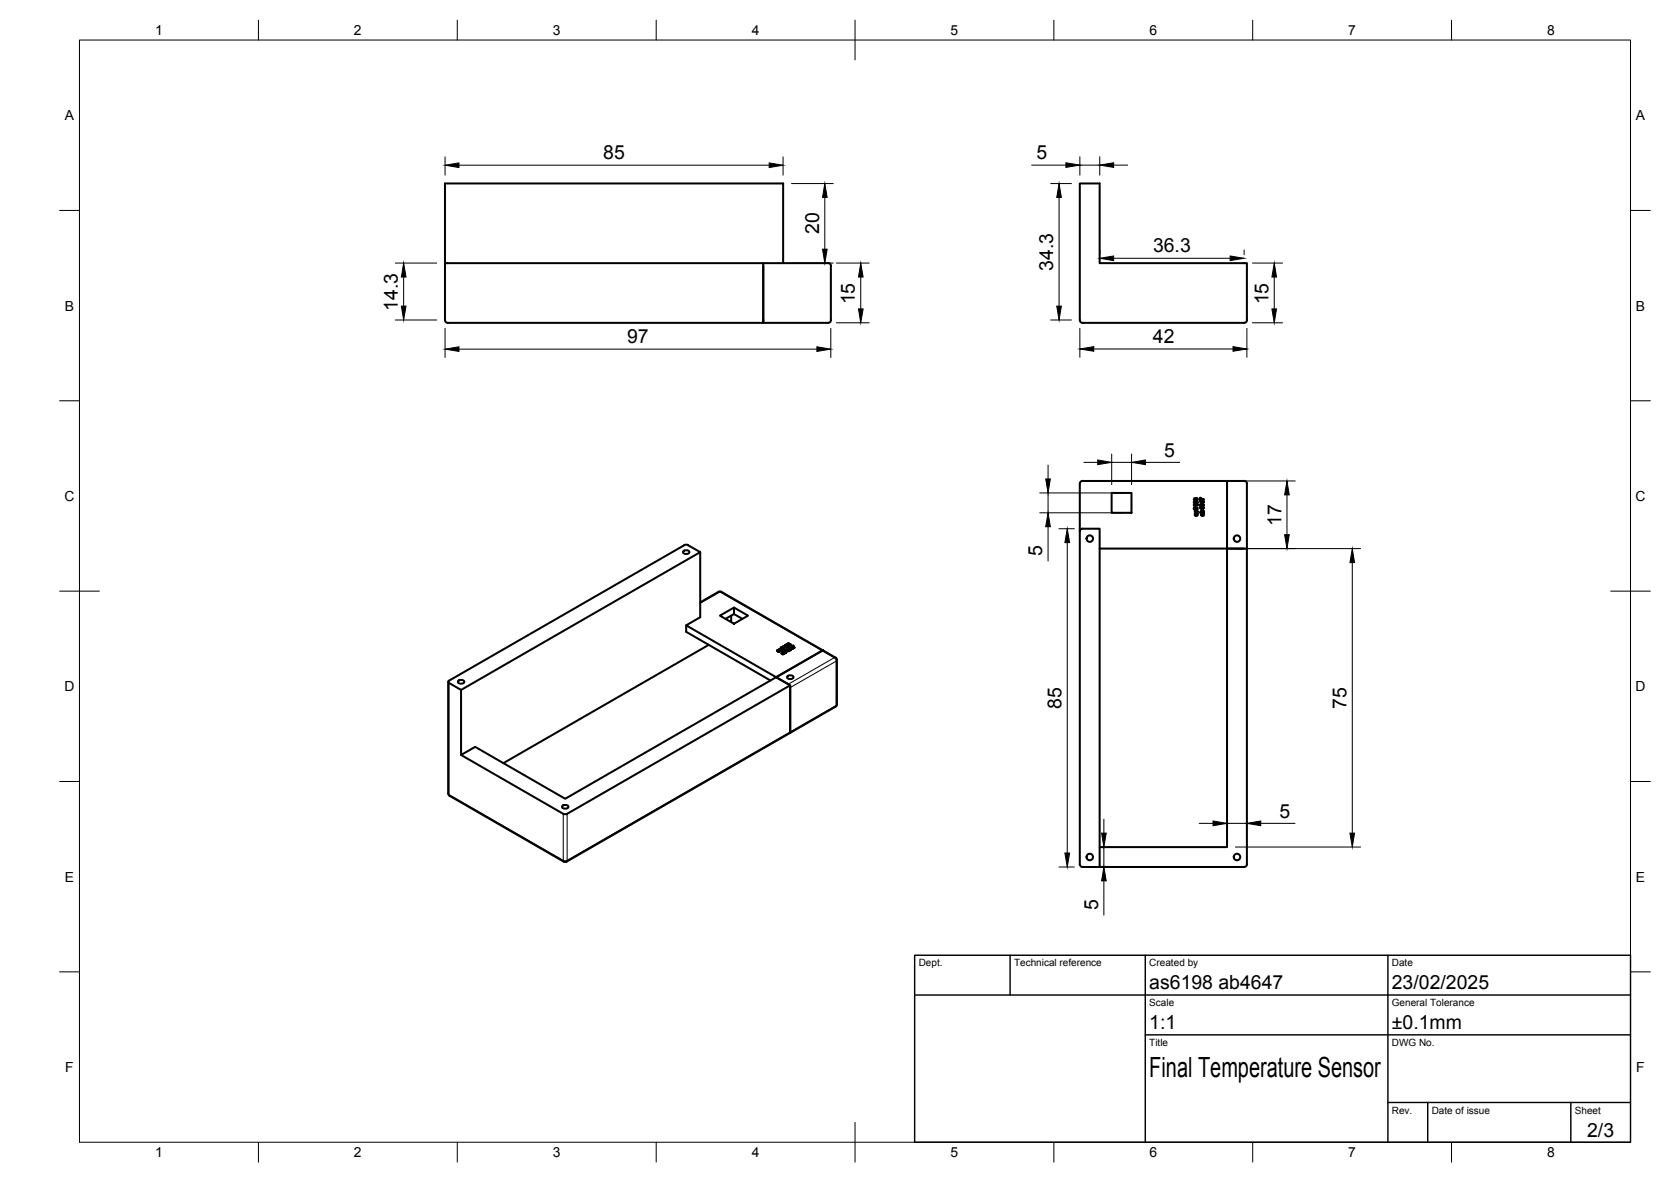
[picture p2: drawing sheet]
<svg xmlns="http://www.w3.org/2000/svg" width="420mm" height="297mm" viewBox="0 0 420 297" stroke-linecap="round" stroke-linejoin="round" font-family="sans-serif">
<!-- layer: Visible -->
<g fill="none" stroke="#000" stroke-width=".51">
<path d="M111.9 66.1h80v15h-79.3a.71 .71 0 0 1-.7-.7zM111.9 66.1v-20h85v20M191.9 66.8v13.6M191.9 66.1h16.3M208.2 66.1a.71 .71 0 0 1 .7 .7M208.9 66.8v13.6M191.9 80.4v.7h16.3M208.9 80.4a.71 .71 0 0 1-.7 .7M312.8 81.1h-40.6a.71 .71 0 0 1-.7-.7v-34.3h5v20h37v14.3a.67 .67 0 0 1-.7 .7M171.8 138.6a.84 .84 0 0 1 .9-.4 .84 .84 0 0 1 .6 .7 .84 .84 0 0 1-.9 .4 .84 .84 0 0 1-.6-.7zM172 137h1M172 137l-59.1 34-.2 .4 3.2 2 60.2-34.6-3.1-1.8"/>
<path d="M176.1 138.8v16.3l-3.6 2 22.7 13.1 11.5-6.7-11.5 6.7 3 1.7M272.2 120.9h36.3v17h-32M272.2 132.8a.71 .71 0 0 0-.7 .8M272.2 120.8a.71 .71 0 0 0-.7 .8v95.6a.71 .71 0 0 0 .7 .7h4.3v-85h-4.3M279.5 123.9h5v5h-5zM300.1 126.9h1.1v.1h-.8l.1 .3h-.1zM300.2 127.6l.2-.1a.29 .29 0 0 0-.1 .4 .29 .29 0 0 0 .3 .1 .31 .31 0 0 1 0-.4 .31 .31 0 0 1 .5 0 .31 .31 0 0 1 0 .4 .48 .48 0 0 1-.7 .2 .48 .48 0 0 1-.2-.6zM300.2 125.3h.4a.29 .29 0 0 1 .5-.1 .29 .29 0 0 1 0 .5 .29 .29 0 0 1-.5-.1 .26 .26 0 0 1-.4 .1 .26 .26 0 0 1 0-.4zM300.3 126h.1a.44 .44 0 0 1 .6-.1 .44 .44 0 0 1 0 .6l.1-.3-.4-.1a.32 .32 0 0 1 0 .4 .32 .32 0 0 1-.5 0 .32 .32 0 0 1 .1-.5zM300.5 129h.6v.6l-.3-.1-.1-.4-.2 .2 .1 .3-.1-.1zM300.5 128.3h.1v.4l.2-.4a.29 .29 0 0 1 .4 .2 .29 .29 0 0 1-.3 .3l.1-.4-.4 .4-.2-.1zM300.8 129.1l.2 .1v.3z"/>
<path d="M301.7 127.6l.8-.2 .2 .3h-.2l-.2 .4zM301.7 126l.8-.1 .2 .2h-.2l-.1 .5zM301.8 125.1l.9 .5-.8-.3-.2 .4zM301.8 126.8l.2-.1a.28 .28 0 0 0-.2 .3 .28 .28 0 0 0 .4 .2 .31 .31 0 0 1 .1-.5 .31 .31 0 0 1 .4 .2 .31 .31 0 0 1-.2 .4l-.7-.1zM301.9 127.7h.5l-.1 .3zM301.9 126.1h.5v.3zM302 129.1l.7-.1v.4a.22 .22 0 0 1-.2 .2 .22 .22 0 0 1-.2-.2l-.2-.2 .1 .3-.2 .1zM302.1 128.3a.34 .34 0 0 1 .4-.1 .34 .34 0 0 1 .1 .5l.1 .1h-1l.3-.1zM302.3 129.1l.3 .1v.3zM312.8 120.9h-4.3v17h4.3M312.8 120.8a.71 .71 0 0 1 .7 .8v16.3M172.5 157.1v1.7l21.2 12.2"/>
<path d="M176.1 151.4l4.6-2.7h.7l25.7 14.8M181 154.7l3.6-2 3.5 2-3.5 2zM182.4 155.5l2.2-1.2 2.1 1.2M183.9 154.7v1.6M184.6 152.7v1.6M112.7 171.4v28l.3 .6M115.2 171.2a.84 .84 0 0 1 .9-.4 .84 .84 0 0 1 .6 .7 .84 .84 0 0 1-.9 .4 .84 .84 0 0 1-.6-.7zM115.9 173.4v16.3l25.7 14.8M178.2 162.1l-51.6 29.7M195.4 163.5v.1l.2-.2 .2 .1M195.5 163.4l-.1 .2M195.6 163.3l-.1 .3"/>
<path d="M195.6 163.6h.1M195.7 163.3l-.1 .1M195.8 163.7l-.1 .1M195.8 163.3l-.1 .1M195.9 163.2h.6v.2M195.9 163.7l-.1 .1M196 163.6v.1l-.1-.2-.2 .2M196 163.6l-.1 .2M196 163.1l-.1 .2v-.2M196.1 163l-.1 .2M196.2 163.6l-.6 .1M196.2 163.5l-.4-.2-.2 .4"/>
<path d="M196.2 163.1h.2l-.3 .1M196.2 163l-.1 .1M196.2 163.4l.2 .1M196.4 163.4h-.2M196.4 162.7a.41 .41 0 0 0 .3 .4 .41 .41 0 0 0 .5-.2v.1M196.4 162.8l.2 .2M196.4 163.2l-.3 .1M196.5 163.4l-.1 .1M196.5 164.1v.1l.3-.2 .1 .2M196.5 163.1l-.1 .1M196.6 162.7h-.2v.2M196.6 162.6l.2 .1-.4 .2"/>
<path d="M196.6 164.1v.1M196.6 163.2h-.1M196.6 164l-.1 .2M196.6 162.8v.3v-.2M196.7 163.3l-.3 .2M196.7 163.2l-.1 .2M196.7 164.2v.1M196.7 164l-.1 .1M196.8 164.3v.1M196.8 163.9l-.1 .1M196.8 163.1h-.1M196.8 163.8h.3"/>
<path d="M196.8 163.7l.7 .3M196.8 162.8h-.2l.1 .2M196.9 164h-.1M196.9 164.3l-.1 .1M196.9 163.1h-.1M197 162.3v.3zM197 164.3l-.1 .1M197 162.3l.7 .4-.6-.3-.1 .2M197 163.1h-.1M197.1 163l-.1 .1M197.1 162.8h-.3M197.1 164.2v.1l-.1-.2-.2 .3"/>
<path d="M197.1 164.3l-.1 .1M197.2 164a.25 .25 0 0 1 .2-.3 .25 .25 0 0 1 .3 .2v.1M197.2 163.7l-.1 .2M197.2 162.9l-.1-.1v.3l-.2-.3-.2 .1-.1 .2M197.3 164.2h.1M197.3 164.2l-.4-.2-.2 .4M197.3 164.2l-.3 .2-.3-.1M197.3 163.9l-.1 .1M197.3 163.7l-.1 .3M197.4 163.6l-.1 .1M197.4 164h-.1M197.5 162.1a.27 .27 0 0 0 .2 .3 .27 .27 0 0 0 .3-.2h.2"/>
<path d="M197.5 162.2l.2-.1 .2 .1M197.5 163.7h-.1M197.6 162.3h-.1M197.6 163.8l.2 .1-.4 .2 .2-.1M197.6 163.7l-.1 .1M197.6 162l-.1 .3M197.7 163.2v.5l.7-.1h-.2M197.7 163.9l-.1 .1M197.7 163.7v-.3l.1 .4M197.7 163.4l.3 .2M197.7 162.3l-.1 .1M197.8 162.1h.2"/>
<path d="M197.8 162l-.2 .1M197.9 162.3l-.2 .1M197.9 162.4l.1 .1M197.9 162.3v-.1v.2M197.9 170a.84 .84 0 0 1 .9-.3 .84 .84 0 0 1 .7 .7 .84 .84 0 0 1-.9 .3 .84 .84 0 0 1-.7-.7zM198 162.2l.1 .3M198 162.5h-.1M198 161.7v.2l.2 .1v.1M198 163.5l-.2 .1M198 161.8l.1 .1M198.1 163a.41 .41 0 0 0 .3 .4 .41 .41 0 0 0 .5-.2v.1M198.1 163.5l-.4-.3v.3"/>
<path d="M198.1 162.4l-.1 .1M198.2 161.9l-.1 .1M198.2 163.5h.1M198.2 163.4l-.1 .2M198.2 161.7h-.2v.3l.2-.3 .3 .2M198.2 162.4v-.2l-.2 .3M198.2 162l.1 .2a.27 .27 0 0 0 .3 0 .27 .27 0 0 0 .2-.3v.2M198.2 163.3h-.1M198.3 163h-.2v.2v-.1M198.3 162.9h.2l-.4 .3M198.3 161.9l-.1 .1M198.3 162l.1 .1"/>
<path d="M198.3 163.1v.3v-.2M198.4 161.8l-.1 .4 .2-.3 .2 .3M198.4 161.7h-.2M198.5 162.1l-.1 .1M198.5 163.4h-.1M198.5 163.1h-.2l.1 .2M198.6 162.1l-.1 .1M198.6 161.8l-.1 .1M198.6 163.4h-.1M198.7 162.1l-.1 .1M198.7 172.2v11.7l-.1 .3M198.7 163.4h-.1"/>
<path d="M198.7 162v.2M198.8 161.9h-.2M198.8 162.6v.5l.7-.1h-.2M198.8 163.3l-.1 .1M198.8 163.1h-.3M198.8 163.1v-.4l.1 .4M198.8 162.7l.3 .3M198.9 163.2l-.1 .2-.2-.3-.2 .1-.1 .2M199.1 162.9l-.2 .1M199.2 162.8l-.4-.2v.3M199.3 162.9h.1M199.3 162.8l-.1 .1"/>
<path d="M199.4 162.2l-.4 .3 .4-.2 .4 .5-.1-.1v.1M199.5 162.3l-.1 .2M199.5 162.7v-.3l.2 .3M199.5 162.4v-.1v.3M207.1 163.5l3 1.7 .3 .4v11.6l-.3 .4-11.5 6.6M207.1 163.5h-.4M113.1 200l28.7 16.5h.7M115.9 189.7l3.6-2 22.6 13 53.1-30.5 3.5 2-56.1 32.3M198.6 184.2l-56.1 32.3M141.4 202.6a.84 .84 0 0 1 .8-.4 .84 .84 0 0 1 .7 .7 .84 .84 0 0 1-.9 .4 .84 .84 0 0 1-.6-.7zM141.6 204.5h1M276.5 212.9h32v-75h5v79.3a.71 .71 0 0 1-.7 .7"/>
<path d="M276.5 217.9h36.3"/>
<circle cx="274" cy="135.4" r=".81"/>
<circle cx="300.4" cy="125.5" r=".17"/>
<circle cx="300.5" cy="126.3" r=".21"/>
<circle cx="300.8" cy="127.8" r=".21"/>
<circle cx="300.9" cy="125.5" r=".21"/>
<circle cx="302.4" cy="128.5" r=".24"/>
<circle cx="302.4" cy="127" r=".22"/>
<circle cx="311" cy="135.4" r=".81"/>
<circle cx="274" cy="215.4" r=".81"/>
<circle cx="311" cy="215.4" r=".81"/>
</g>
<!-- layer: Visible Narrow -->
<g fill="none" stroke="#000" stroke-width=".25">
<path d="M176.1 151.6l4.9-2.8 28.7 16.5-11.5 6.6M180.7 148.7h.7M112.9 171.6v28.1l28.7 16.5M195.7 163.5v.3M195.9 163.4v.1M196 163.4v.3M196.2 163.2v.1M196.8 164.2v.2M197 164v.1M197.1 164.1v.2M198.7 172.8l11.5-6.6v11.1l-67.6 38.9M210.1 165.2l-.3 .1 .5 .9 .2-.3"/>
<path d="M210.5 177l-.4 .6M112.7 199.4l.2 .3M112.9 199.7l.1 .3M141.6 216.2l.2 .3M141.6 216.2h1M141.6 204.5v11.7M142.6 204.5v11.7M142.6 216.2l-.1 .3"/>
</g>
<!-- layer: BORDER -->
<g fill="none" stroke="#000" stroke-width=".25">
<path d="M20 10.1h390v276.9h-390zM65 5.1v5M115 5.1v5M165 5.1v5M215 5.1v10M265 5.1v5M315 5.1v5M365 5.1v5M15 52.9h5M410 52.9h5M15 100.7h5M410 100.7h5"/>
<path d="M15 148.6h10M405 148.6h10M15 196.4h5M410 196.4h5M15 244.2h5M410 244.2h5M65 287v5M115 287v5M165 287v5M215 282.1v9.9M265 287v5M315 287v5"/>
<path d="M365 287v5"/>
</g>
<!-- layer: FD_Dimensions -->
<g fill="none" stroke="#000" stroke-width=".25">
<path d="M111.9 39.4v4.6M196.9 39.4v4.6M271.5 39.4v4.6M276.5 39.4v4.6M115.4 41.5h78M199 46.1h10.5M207.4 49.6v13M259.4 41.5h8.6M264.2 46.1h5.2M266.3 49.6v27.3M271.5 41.5h5M280 41.5h3.5"/>
<path d="M99.4 66.1h10.4M101.5 69.6v7.3M199 66.1h10.5M210.3 66.1h8.2M216.4 69.6v8M276.5 62.8v1.2M280 64.9h29.3M312.8 62.8v1.2M314.9 66.1h7.6M320.4 69.6v8M99.4 80.4h10.4M111.9 82.5v7.3"/>
<path d="M115.4 87.7h90M208.9 82.5v7.3M210.3 81.1h8.2M264.2 80.4h5.2M271.5 82.5v7.3M275 87.7h35M313.5 82.5v7.3M314.9 81.1h7.6M263.5 116.9v3.5M272.5 116.2h3.5M279.5 114.1v7.7M279.5 116.2h5"/>
<path d="M284.5 114.1v7.7M288 116.2h8.6M261.4 123.9h21M261.4 128.9h21M263.5 123.9v5M263.5 132.4v8.6M266.3 132.9h3.8M268.4 136.4v78M310.6 137.9h31.5M310.6 120.9h15.1M323.6 124.4v10M340 141.4v68"/>
<path d="M266.3 217.9h3.8M277.6 205.9v3.5M277.6 212.9v5M278.6 217.9h1.1M278.6 212.9h1.1M301.5 206.9h3.5M308.5 206.9h5M310.6 212.9h31.5M317 206.9h8.6M277.6 221.4v8.6"/>
</g>
<g fill="#000" stroke="#000" stroke-width=".25">
<path d="M111.9 41.5l3.5-.6v1.2zM193.4 40.9l3.5 .6-3.5 .6zM207.4 46.1l.6 3.5h-1.2zM266.3 46.1l.6 3.5h-1.2zM268 40.9l3.5 .6-3.5 .6zM276.5 41.5l3.5-.6v1.2zM101.5 66.1l.6 3.5h-1.2zM100.9 76.9h1.2l-.6 3.5zM206.8 62.6h1.2l-.6 3.5zM215.9 77.6h1.1l-.6 3.5zM216.4 66.1l.6 3.5h-1.1zM265.7 76.9h1.2l-.6 3.5z"/>
<path d="M276.5 64.9l3.5-.6v1.2zM309.3 64.3l3.5 .6-3.5 .6zM319.8 77.6h1.2l-.6 3.5zM320.4 66.1l.6 3.5h-1.2zM111.9 87.7l3.5-.5v1.1zM205.4 87.2l3.5 .5-3.5 .6zM271.5 87.7l3.5-.6v1.2zM310 87.1l3.5 .6-3.5 .6zM276 115.6l3.5 .6-3.5 .6zM284.5 116.2l3.5-.6v1.2zM262.9 120.4h1.2l-.6 3.5zM263.5 128.9l.6 3.5h-1.2z"/>
<path d="M268.4 132.9l.5 3.5h-1.1zM323 134.4h1.2l-.6 3.5zM323.6 120.9l.6 3.5h-1.2zM340 137.9l.6 3.5h-1.2zM267.8 214.4h1.1l-.5 3.5zM277 209.4h1.2l-.6 3.5zM305 206.3l3.5 .6-3.5 .6zM313.5 206.9l3.5-.6v1.2zM339.4 209.4h1.2l-.6 3.5zM277.6 217.9l.6 3.5h-1.2z"/>
</g>
<!-- layer: TITLEBLOCK -->
<path d="M230 240.1h180v46.9h-180zM230 250h180M254 240.1v9.9M288 240.1v46.9M349 240.1v46.9M288 260.1h122M349 277.1h61M359 277.1v9.9M395 277.1v9.9" fill="none" stroke="#000" stroke-width=".36"/>
<text font-size="7" x="289" y="270.6">Final Temperature Sensor</text>
<g font-size="4.9">
<text x="151.7" y="40.1">85</text>
<text x="260.6" y="40">5</text>
<text x="205.9" y="58.8" transform="rotate(-90 205.9 58.8)">20</text>
<text x="289.9" y="63.4">36.3</text>
<text x="264.8" y="68" transform="rotate(-90 264.8 68)">34.3</text>
<text x="215" y="76.5" transform="rotate(-90 215 76.5)">15</text>
<text x="318.9" y="76.5" transform="rotate(-90 318.9 76.5)">15</text>
<text x="100" y="78.2" transform="rotate(-90 100 78.2)">14.3</text>
<text x="157.7" y="86.3">97</text>
<text x="289.9" y="86.3">42</text>
<text x="292.7" y="114.7">5</text>
<text x="322.2" y="132.2" transform="rotate(-90 322.2 132.2)">17</text>
<text x="262.1" y="139.8" transform="rotate(-90 262.1 139.8)">5</text>
<text x="266.9" y="178.1" transform="rotate(-90 266.9 178.1)">85</text>
<text x="338.6" y="178.1" transform="rotate(-90 338.6 178.1)">75</text>
<text x="321.7" y="205.5">5</text>
<text x="276.1" y="228.8" transform="rotate(-90 276.1 228.8)">5</text>
<text x="289" y="248.5">as6198 ab4647</text>
<text x="350" y="248.5">23/02/2025</text>
<text x="289" y="258.6">1:1</text>
<text x="350" y="258.6">±0.1mm</text>
<text x="399.1" y="285.7">2/3</text>
</g>
<g font-size="3.5">
<text x="39" y="8.8">1</text>
<text x="89" y="8.8">2</text>
<text x="139" y="8.8">3</text>
<text x="189" y="8.8">4</text>
<text x="239" y="8.8">5</text>
<text x="289" y="8.8">6</text>
<text x="339" y="8.8">7</text>
<text x="389" y="8.8">8</text>
<text x="16.3" y="30.2">A</text>
<text x="411.3" y="30.2">A</text>
<text x="16.3" y="78">B</text>
<text x="411.3" y="78">B</text>
<text x="16.2" y="125.9">C</text>
<text x="411.2" y="125.9">C</text>
<text x="16.2" y="173.7">D</text>
<text x="411.2" y="173.7">D</text>
<text x="16.3" y="221.6">E</text>
<text x="411.3" y="221.6">E</text>
<text x="16.4" y="269.4">F</text>
<text x="411.4" y="269.4">F</text>
<text x="39" y="290.8">1</text>
<text x="89" y="290.8">2</text>
<text x="139" y="290.8">3</text>
<text x="189" y="290.8">4</text>
<text x="239" y="290.8">5</text>
<text x="289" y="290.8">6</text>
<text x="339" y="290.8">7</text>
<text x="389" y="290.8">8</text>
</g>
<g font-size="2.5">
<text x="231" y="242.9">Dept.</text>
<text x="255" y="242.9">Technical reference</text>
<text x="289" y="242.9">Created by</text>
<text x="350" y="242.9">Date</text>
<text x="289" y="252.8">Scale</text>
<text x="350" y="252.8">General Tolerance</text>
<text x="289" y="262.9">Title</text>
<text x="350" y="262.9">DWG No.</text>
<text x="350" y="279.9">Rev.</text>
<text x="360" y="279.9">Date of issue</text>
<text x="396" y="279.9">Sheet</text>
</g>
</svg>
